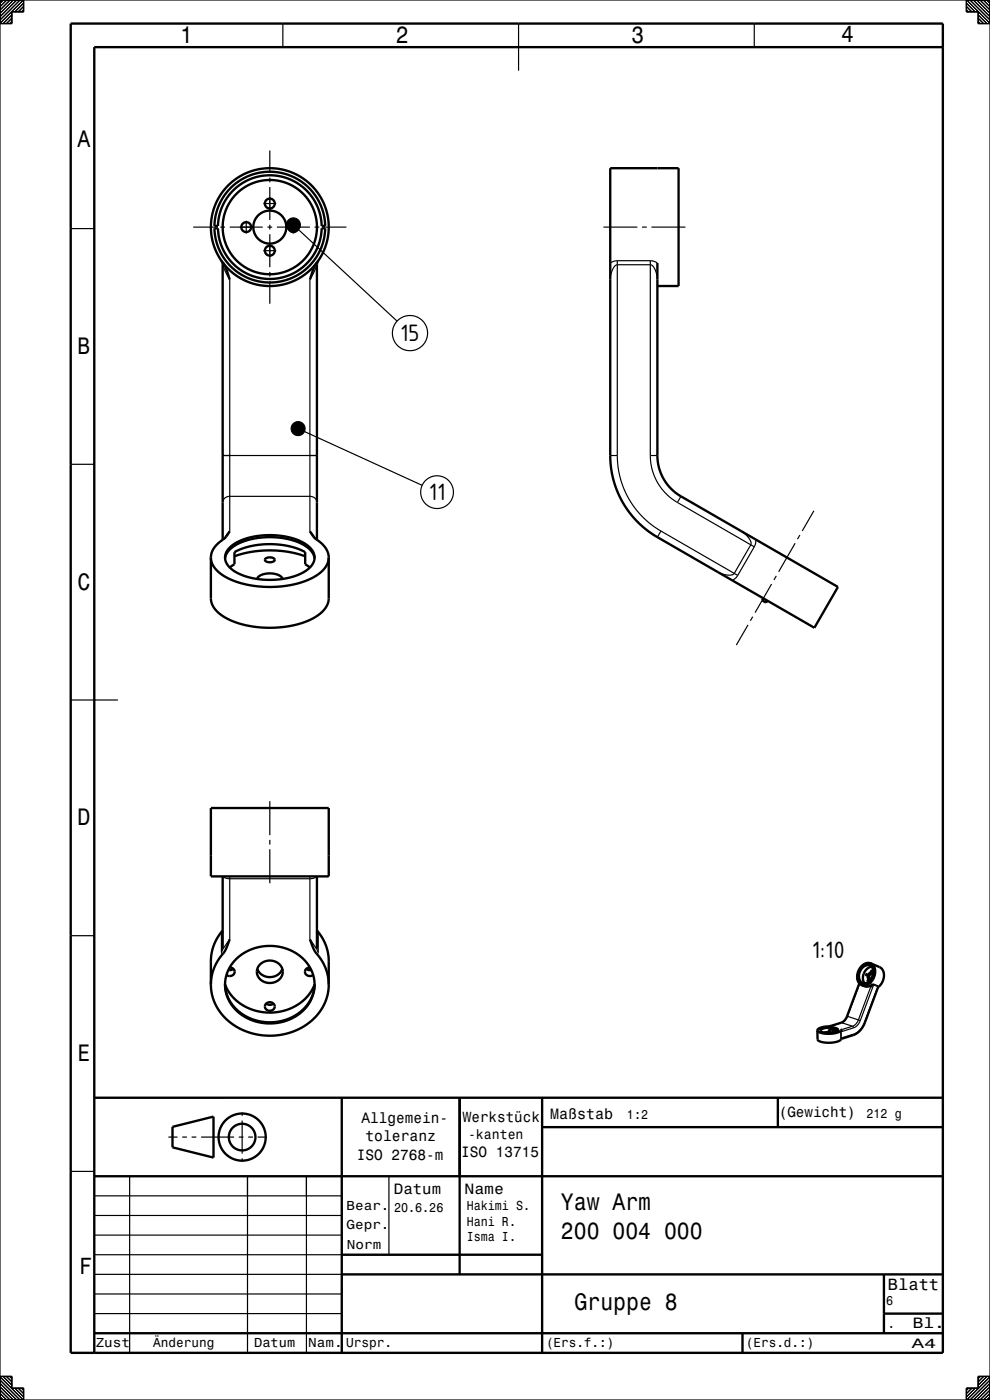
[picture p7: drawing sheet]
<svg xmlns="http://www.w3.org/2000/svg" width="210mm" height="297mm" viewBox="0 0 210 297" stroke-linecap="round" stroke-linejoin="round" font-family="sans-serif">
<!-- layer:  General  -->
<g fill="none" stroke="#000" stroke-width=".5">
<path d="M48.9 39.9a11.8 11.8 0 0 1 12.7-2.6 11.8 11.8 0 0 1 7.4 10.6h-.8a11 11 0 0 0-11-10.7 11 11 0 0 0-11 10.7h-.7a11.7 11.7 0 0 1 3.4-8zM45.5 48.4h.7a11 11 0 0 0 11 10.8 11 11 0 0 0 11-10.8h.8a11.8 11.8 0 0 1-11.8 11.5 11.8 11.8 0 0 1-11.7-11.5zM47 55.3l.2 .9v58.3M47.3 55.8l.6 1.2 .8 2.3M67.1 55.8l-.6 1.2-.8 2.3M67.5 55.3l-.3 .9v58.3M139.4 55.8v40.8a10 10 0 0 0 5 8.7l33.3 19.2-5 8.7-34.5-20-2.3-1.9-1.8-1.8-1.7-2.4-1.3-2.4-1.2-3.6-.4-4-.1-61.4h14.5v25h-4.5M44.7 118.3l.3 1.2 .6 1.1 1 1 1.6 1 1.9 .8 2.1 .6 2.4 .4 2.5 .1 2.5-.1 2.4-.3 2.2-.6 1.7-.7 1.6-1 1.2-1.1 .8-1.2 .2-1.2M44.7 118.3v8.9l.3 1 .6 1.1 1.8 1.5 2.7 1.3 3.6 .8 3.4 .3 3.7-.3 3.4-.8 2.7-1.2 1.8-1.5 .7-1.1 .3-1.1v-8.9M47.7 118.5a5.1 5.1 0 0 1 3.9-3.6l2.9-.7 3.7-.2 3.4 .5 2.7 1a4.1 4.1 0 0 1 2.4 3M48.7 112.7a10.8 10.8 0 0 1-2.7 2.8l-.9 1.3-.4 1.5M48.8 116.1l1.3-1 1.9-.8 1.7-.4 2.5-.3h2.2l2.2 .2 2.2 .6 1.6 .8a3.4 3.4 0 0 1 2.2 3.9 6.9 6.9 0 0 1-5.2 3.4l-2.8 .5-3.3-.1-2.8-.5-2.3-.9a3.6 3.6 0 0 1-2.4-3.8l.4-.8z"/>
<path d="M49.7 118l3.4-.9 3.9-.3 4 .2 3.7 1M56.3 118.5a1.33 1.33 0 0 1 2 .3 1.3 1.3 0 0 1-2.1-.1zM65.7 112.7a10.2 10.2 0 0 0 2.7 2.8l1 1.4 .3 1.4M48.7 120.4l1-.7v-2.6l1.7-.7 1.7-.5 1.9-.3 2.2-.2 2.2 .2 1.9 .3 2 .5 1.4 .7v2.6l1 .7M54.5 122.8a3.4 3.4 0 0 1 3.9-1l1 .3 .6 .7M161.9 126.9l-.2 .5 .8 .4M162.7 127.4l-.2 .4M162.8 127.4l-.3 .4M44.7 171.4h25v14.5h-25zM47.2 197.4l-1.4 2-.9 2.5-.2 1.7v5.3M47.2 185.9v15.3M47.2 197.7v.1"/>
<path d="M48.7 199.3a11.4 11.4 0 0 1-2.5 4.4l-.5 1a9.6 9.6 0 0 0-1 4.2M65.7 199.3a11.2 11.2 0 0 0 2.5 4.4l.4 .8a9.6 9.6 0 0 1 1.1 4.4M67.2 197.4l1.4 2.1a9.5 9.5 0 0 1 1.1 4.4v5M67.2 185.9v15.3M67.2 197.7v.1M44.7 208.9v.4a11.5 11.5 0 0 0 10.7 10.3l2.2 .1 2.2-.2 2.2-.6 1.8-.8 1.8-1.1 1.3-1.3 1.2-1.4 .9-1.8a9.5 9.5 0 0 0 .7-3.6M47.7 208.8a8.9 8.9 0 0 0 9.3 8.1 9.1 9.1 0 0 0 9.7-7.9v-.2M47.7 208.9a8.9 8.9 0 0 0 9.1 8.2 9.1 9.1 0 0 0 9.9-7.5v-.7M47.7 208.9a8.8 8.8 0 0 1 9-8.2 9.2 9.2 0 0 1 10 7.3v.9M47.7 208.9a10.5 10.5 0 0 0 13.6 5.2 9.2 9.2 0 0 0 5.4-5.2M48.7 205.2a.96 .96 0 0 1 1 1.3 .96 .96 0 0 1-1.5 .5l-.2-.2M49.5 205.5l-.5 .3h-.6"/>
<path d="M54.6 205.5a2.88 2.88 0 0 0 2.6 1.8 2.88 2.88 0 0 0 2.7-1.8M55.1 204.6a2.81 2.81 0 0 1 3-.7 2.81 2.81 0 0 1 1.9 2.4 2.78 2.78 0 0 1-2.9 2.2 2.78 2.78 0 0 1-2.6-2.5l.2-.8zM56.5 212.9l.6 .3 .9-.3M56.5 212.9a.97 .97 0 0 1 1.4-.1 .97 .97 0 0 1-.1 1.5 .97 .97 0 0 1-1.3-.1 .97 .97 0 0 1 0-1.3zM65 205.5l.4 .3h.6M65.7 205.2a.96 .96 0 0 0-1 1.3 .96 .96 0 0 0 1.6 .4l.1-.1M65.7 205.2h.1M174.1 218.3a3.9 3.9 0 0 1 3.7 .1 1.14 1.14 0 0 1-1.4 .7l-1.7-.1a.57 .57 0 0 1-.7-.6zM175.8 218.9l-1 .1M176.4 217.6l-.4 .1a3.7 3.7 0 0 0-2.6 .8v.1M177.3 218.9l-1-.1-.5 .1M177.6 218.8l-.3 .1"/>
<path d="M177.7 218.7l-.7-.2-1.2-.1v.5M177.8 218.5a3.5 3.5 0 0 0-3.8 .1M178.7 218.4l-.2 .1a4.7 4.7 0 0 1-5.1 .2v-.1M182.1 206.2a1.82 1.82 0 0 0 1.2 2.7 2.44 2.44 0 0 0 2-1.7h-.1M182.1 206.2h.1M182.2 206.2a2.04 2.04 0 0 0 .6 2.6M182.2 206.2h.1M182.2 206.2a1.88 1.88 0 0 0 .7 2.5M182.3 208.6l-2.9 7.6-.8 .7-2.4 .8M182.7 209l.6 .2a1.74 1.74 0 0 0 1.8-.4l-.4 .6M182.9 205.4a1.33 1.33 0 0 1 1.8-.5 1.33 1.33 0 0 1 .5 1.7 1.87 1.87 0 0 1-2.4 1.8 2.15 2.15 0 0 1 .1-3zM183.8 206.7h.2l-.2 .3z"/>
<path d="M183.8 207h.1M184.1 207.8h.3v.2l-.3 .2zM184.3 206.5a.52 .52 0 0 1 .8 0 .52 .52 0 0 1-.1 .8 .53 .53 0 0 1-.8 .3 .53 .53 0 0 1 0-.9zM184.6 204.6l.1 .1a1.87 1.87 0 0 1 .6 2.4M184.6 204.6a1.87 1.87 0 0 1 .7 2.5h.1M184.6 204.6a1.99 1.99 0 0 0-2.3 1.5 1.79 1.79 0 0 1 .9-1.4 1.49 1.49 0 0 1 1.8 0 1.49 1.49 0 0 1 .5 1.7l-.1 .7M184.7 204.5a2.13 2.13 0 0 0-2.5 1.6M184.7 204.4l1.9 .8a2.56 2.56 0 0 1 0 4l-.4 .4-2.8 7.5-.6 1.1-1.4 1.2-2.8 1a4.7 4.7 0 0 1-5.1 .2l-.1-2M184.7 204.4a2.59 2.59 0 0 0-2.9 2.8 1.79 1.79 0 0 0 .9 1.8M184.7 204.4a2.6 2.6 0 0 1-.1 4.1 1.75 1.75 0 0 1-1.9 .5M184.8 205.9h.2l.1 .2-.3 .2zM184.9 205.1a2.33 2.33 0 0 0-1.5 3.5"/>
<path d="M185 206.5l-.5 .4-.1 .4 .1 .4M185.2 207.2a1.98 1.98 0 0 1-2.3 1.5M185.2 207.2h.1M185.3 207.2a1.97 1.97 0 0 1-2.4 1.5M185.3 207.2h.1M36.6 239.1l8.7-2.2v8.7l-8.7-2.2zM97.5 232.9v16.6"/>
<circle cx="52.2" cy="48.2" r="1.05"/>
<circle cx="57.2" cy="48.2" r="12.5"/>
<circle cx="57.2" cy="43.2" r="1.05"/>
<circle cx="57.2" cy="53.2" r="1.05"/>
<circle cx="57.2" cy="48.2" r="3.5"/>
<circle cx="57.2" cy="48.2" r="10"/>
<circle cx="62.2" cy="48.2" r="1.05"/>
<circle cx="51.4" cy="241.2" r="5"/>
<circle cx="51.4" cy="241.2" r="2.83"/>
</g>
<g fill="none" stroke="#000" stroke-width=".25">
<path d="M57.2 31.9v4.8M57.2 37.7v1M57.2 39.7v7M41 48.2h4.7M46.7 48.2h1M47.2 56.2l.7 1.7 .8 1.4v53.4l-.6 .6-.5 1M48.7 48.2h7M52.2 46.8v2.7M55.9 53.2h2.7M55.9 43.2h2.7M56.7 48.2h1M57.2 47.7v1"/>
<path d="M57.2 49.7v7M57.2 57.7v1M57.2 59.7v4.7M58.7 48.2h7M62.2 46.8v2.7M62.2 47.7l22 20.4M66.7 48.2h1M67.2 56.2l-.7 1.8-.8 1.3v53.4l.6 .6 .6 1M68.7 48.2h4.8M128 48.2h7.2M129.4 59.3a3.2 3.2 0 0 1 1.5-3.1h7l.4 .1 .4 .4a5.2 5.2 0 0 1 .7 2.6M130.9 55.3l-.8 .2-.7 .3"/>
<path d="M130.9 55.3v41.3M130.9 55.3h7M136.2 48.2h1M137.9 55.3l.9 .2 .6 .3M137.9 55.3v41.3M138.2 48.2h7.2M47.1 96.6h20.3M63.2 90.9l26.3 12.1M129.4 96.6h1.5M130.9 96.6l.2 2.5 .5 2.2 .8 2.6 1.1 2 1.2 1.9 1.6 1.9 1.7 1.5 2.2 1.5M137.9 96.6a11.5 11.5 0 0 0 5.8 10M137.9 96.6h1.5"/>
<path d="M47.2 106.6a1.4 1.4 0 0 1 1.5-1.3h17a1.41 1.41 0 0 1 1.5 1.3M140.2 112.7l15.6 8.9M140.2 112.7l-.8 1.3M143.7 106.6l16.3 9.4M144.4 105.3l-.7 1.3M157.3 112.7a3.2 3.2 0 0 1 2 2.9l-3.5 6M160 116l-3.5 6.1M160.3 114.5v.7l-.3 .8M168.7 115.2l-3.5 6.1M169.7 113.5l-.5 .9M172.6 108.4l-2.4 4.2M152.3 121.4a3.3 3.3 0 0 0 3.4 .3l.1-.1"/>
<path d="M155.8 121.6l.7 .5M156.5 122.1l-.5 .6-.7 .4M158.7 132.6l-2.5 4.2M159.7 130.8l-.5 .9M163.7 123.9l-3.5 6.1M164.7 122.2l-.5 .8M57.2 170v7.2M57.2 178.2v1M47 198.5v3.5M47.2 197.7l-.2 .8M47.2 197.5l-.2 1M47.3 185.9a1.85 1.85 0 0 0 1.4 .5h17a1.75 1.75 0 0 0 1.4-.5"/>
<path d="M48.7 185.9v13.4l-1.5 1.9-.2 .8M57.2 180.2v7.2M65.7 185.9v13.4l1.5 1.9 .3 .8M67.2 197.7l.3 .8M67.2 197.5l.3 1M67.5 198.5v3.5M47 202l.1 .3h.2M67.5 202l-.1 .3h-.3M178.3 218.9l.1 1.4M178.4 218.6l-.1 .3M178.4 218.9h-.1M178.4 218.9v1.3"/>
<path d="M178.4 217h.1M178.5 217l2.3 .7M178.5 217l-2.3 .7M179.7 215.6h.1M179.8 215.6l-.1 .1a2.11 2.11 0 0 1-1.2 1.3M179.8 215.6l2.3 .8M180.8 217.7l-2.1 .7-.3 .5M180.8 217.7l.2 .4M181 218.1l-2.6 .8M181.1 219.4l-.1 .2M181.1 219.4l-2.7 .8M182.1 216.4v.1a2.11 2.11 0 0 1-1.3 1.2"/>
<path d="M182.1 216.4l.4 .1M182.3 208.7l-2.5 6.9M182.5 216.5l-.1 .2a2.44 2.44 0 0 1-1.4 1.4M183.4 216.9a4 4 0 0 1-2.3 2.5M183.4 216.9h.1M185.1 208.8h.3M185.3 208.9l-.6 .5-2.6 7M185.3 208.9l-2.8 7.6M185.3 208.9l.9 .4M185.4 208.8l-.1 .1M185.4 208.8l.9 .4M186.2 209.3v.3"/>
<path d="M186.2 209.3l-2.8 7.6M186.3 209.2l.1 .1M186.3 209.2l-.1 .1M51.4 236v.7M51.4 237.7v7M178.4 220.3v.2M178.4 220.2l.2 .1M178.4 220.2v.1M35.7 241.2h2M38.7 241.2h.9M40.7 241.2h.9M42.7 241.2h6.9"/>
<path d="M50.7 241.2h1M51.4 245.7v.7M52.6 241.2h1.1M54.6 241.2h2"/>
<circle cx="87" cy="70.7" r="3.7"/>
<circle cx="92.7" cy="104.4" r="3.5"/>
</g>
<!-- layer:  Basic Geometry  -->
<g fill="none" stroke="#000" stroke-width=".25">
<path d="M0 0v297h210v-297M0 0h210M0 0h.1M.7 0l-.7 .7M1.4 0l-1.4 1.4M2.1 0l-2.1 2.1M2.5 3.2l-1.8 1.8M2.5 3.9l-1.1 1.1M2.5 4.6l-.4 .4M2.8 0l-2.8 2.8M3.5 0l-3.5 3.6M4.3 0l-4.3 4.3"/>
<path d="M5 0v2.5h-2.5v2.5h-2.5zM5 .7l-1.8 1.8M5 1.4l-1.1 1.1M5 2.1l-.4 .4M60 5v5M110 5v10M160 5v5M205 0v2.5h2.5v2.5h2.5M205 .7l1.8 1.8M205 1.4l1.1 1.1M205 2.1l.4 .4M205 0l5 5"/>
<path d="M205.8 0l4.2 4.2M206.5 0l3.5 3.5M207.2 0l2.8 2.8M207.5 3.2l1.8 1.8M207.5 3.9l1.1 1.1M207.5 4.6l.4 .4M207.9 0l2.1 2.1M208.6 0l1.4 1.4M209.3 0l.7 .7M210 0h.1M15 48.5h5M15 98.5h5"/>
<path d="M15 148.5h10M15 198.5h5M20 232.9h27.5M200 232.9v54.1h-180M15 248.5h5M20 257.9h52.5M20 253.7h52.5M27.5 249.5v37.5M52.5 249.5v37.5M65 249.5v37.5M82.5 249.5v16.7M20 266.2h77.5"/>
<path d="M20 274.5h52.5M20 270.3h52.5M20 262h52.5M20 278.7h52.5M0 292h2.5v2.5h2.5v2.5M0 296.3l.7 .7M0 295.6l1.4 1.4M0 294.9l2.1 2.1M0 294.2l2.8 2.8M0 293.5l3.5 3.5M0 292.8l4.2 4.2M0 292.1l4.9 4.9"/>
<path d="M.7 292l1.8 1.8M1.4 292l1.1 1.1M2.1 292l.4 .4M3.2 294.5l1.8 1.8M3.9 294.5l1.1 1.1M4.6 294.5l.4 .4M205.4 294.5l-.4 .4M206.1 294.5l-1.1 1.1M206.9 294.5l-1.9 1.9M207.9 292l-.4 .4M208.6 292l-1.1 1.1M209.4 292l-1.9 1.9"/>
<path d="M210 292h-2.5v2.5h-2.5v2.5M210 296.3l-.7 .7M210 295.6l-1.4 1.4M210 294.9l-2.1 2.1M210 294.2l-2.8 2.8M210 293.5l-3.5 3.5M210 292.8l-4.2 4.2M210 292.1l-4.9 4.9"/>
</g>
<g fill="none" stroke="#000" stroke-width=".5">
<path d="M15 5h185v282h-185zM200 10h-180v277M20 232.9h180M72.5 232.9v54.1M97.5 232.9v37.4M115 232.9v54.1M115 239.1h85M165 232.9v6.2M20 249.5h180M72.5 266.2h42.5M72.5 270.3h127.5M187.5 270.3v12.5"/>
<path d="M187.5 278.7h12.5M20 282.8h180M157.5 282.8v4.2"/>
</g>
<!-- layer:  General  -->
<g fill="#000" stroke="#000" stroke-width=".21">
<circle cx="62.2" cy="47.7" r="1.5"/>
<circle cx="63.2" cy="90.9" r="1.5"/>
</g>
<g font-size="5.4">
<text x="84.9" y="72.4">15</text>
<text x="91" y="106.2">11</text>
<text x="172.2" y="203.2">1:10</text>
</g>
<g font-size="5">
<text x="38.2" y="9.1">1</text>
<text x="84" y="9.1">2</text>
<text x="133.9" y="9.1">3</text>
<text x="178.4" y="9">4</text>
<text x="16.5" y="31.1">A</text>
<text x="16.5" y="75.1">B</text>
<text x="16.5" y="125.1">C</text>
<text x="16.5" y="175.1">D</text>
<text x="16.5" y="225.1">E</text>
<text x="119" y="256.8">Yaw Arm</text>
<text x="119" y="262.8">200 004 000</text>
<text x="16.8" y="270.4">F</text>
<text x="121.9" y="277.9">Gruppe 8</text>
</g>
<text font-size="3.5" x="188.3" y="273.7">Blatt</text>
<g font-size="3.2">
<text x="76.7" y="238.3">Allgemein-</text>
<text x="116.7" y="237.5">Maßstab</text>
<text x="77.5" y="242">toleranz</text>
<text x="97.8" y="245.4">ISO 13715</text>
<text x="75.7" y="246">ISO 2768-m</text>
<text x="83.5" y="253.2">Datum</text>
<text x="98.5" y="253.2">Name</text>
<text x="193.6" y="281.7">Bl.</text>
</g>
<g font-size="3.1">
<text x="98.2" y="238">Werkstück</text>
<text x="165.2" y="236.9">(Gewicht)</text>
</g>
<g font-size="2.9">
<text x="99.3" y="241.7">-kanten</text>
<text x="193.4" y="285.9">A4</text>
</g>
<g font-size="2.8">
<text x="133" y="237.3">1:2</text>
<text x="183.8" y="237.2">212 g</text>
<text x="73.5" y="256.7">Bear.</text>
<text x="83.6" y="257">20.6.26</text>
<text x="99" y="256.7">Hakimi S.</text>
<text x="73.5" y="260.7">Gepr.</text>
<text x="99" y="260">Hani R.</text>
<text x="99" y="263.3">Isma I.</text>
<text x="73.6" y="264.9">Norm</text>
<text x="188" y="276.9">6</text>
<text x="188.3" y="281.7">.</text>
<text x="20.3" y="285.7">Zust</text>
<text x="32.5" y="285.8">Änderung</text>
<text x="53.9" y="285.7">Datum</text>
<text x="65.4" y="285.7">Nam.</text>
<text x="73.4" y="285.8">Urspr.</text>
<text x="115.8" y="285.8">(Ers.f.:)</text>
<text x="158.2" y="285.8">(Ers.d.:)</text>
</g>
</svg>
